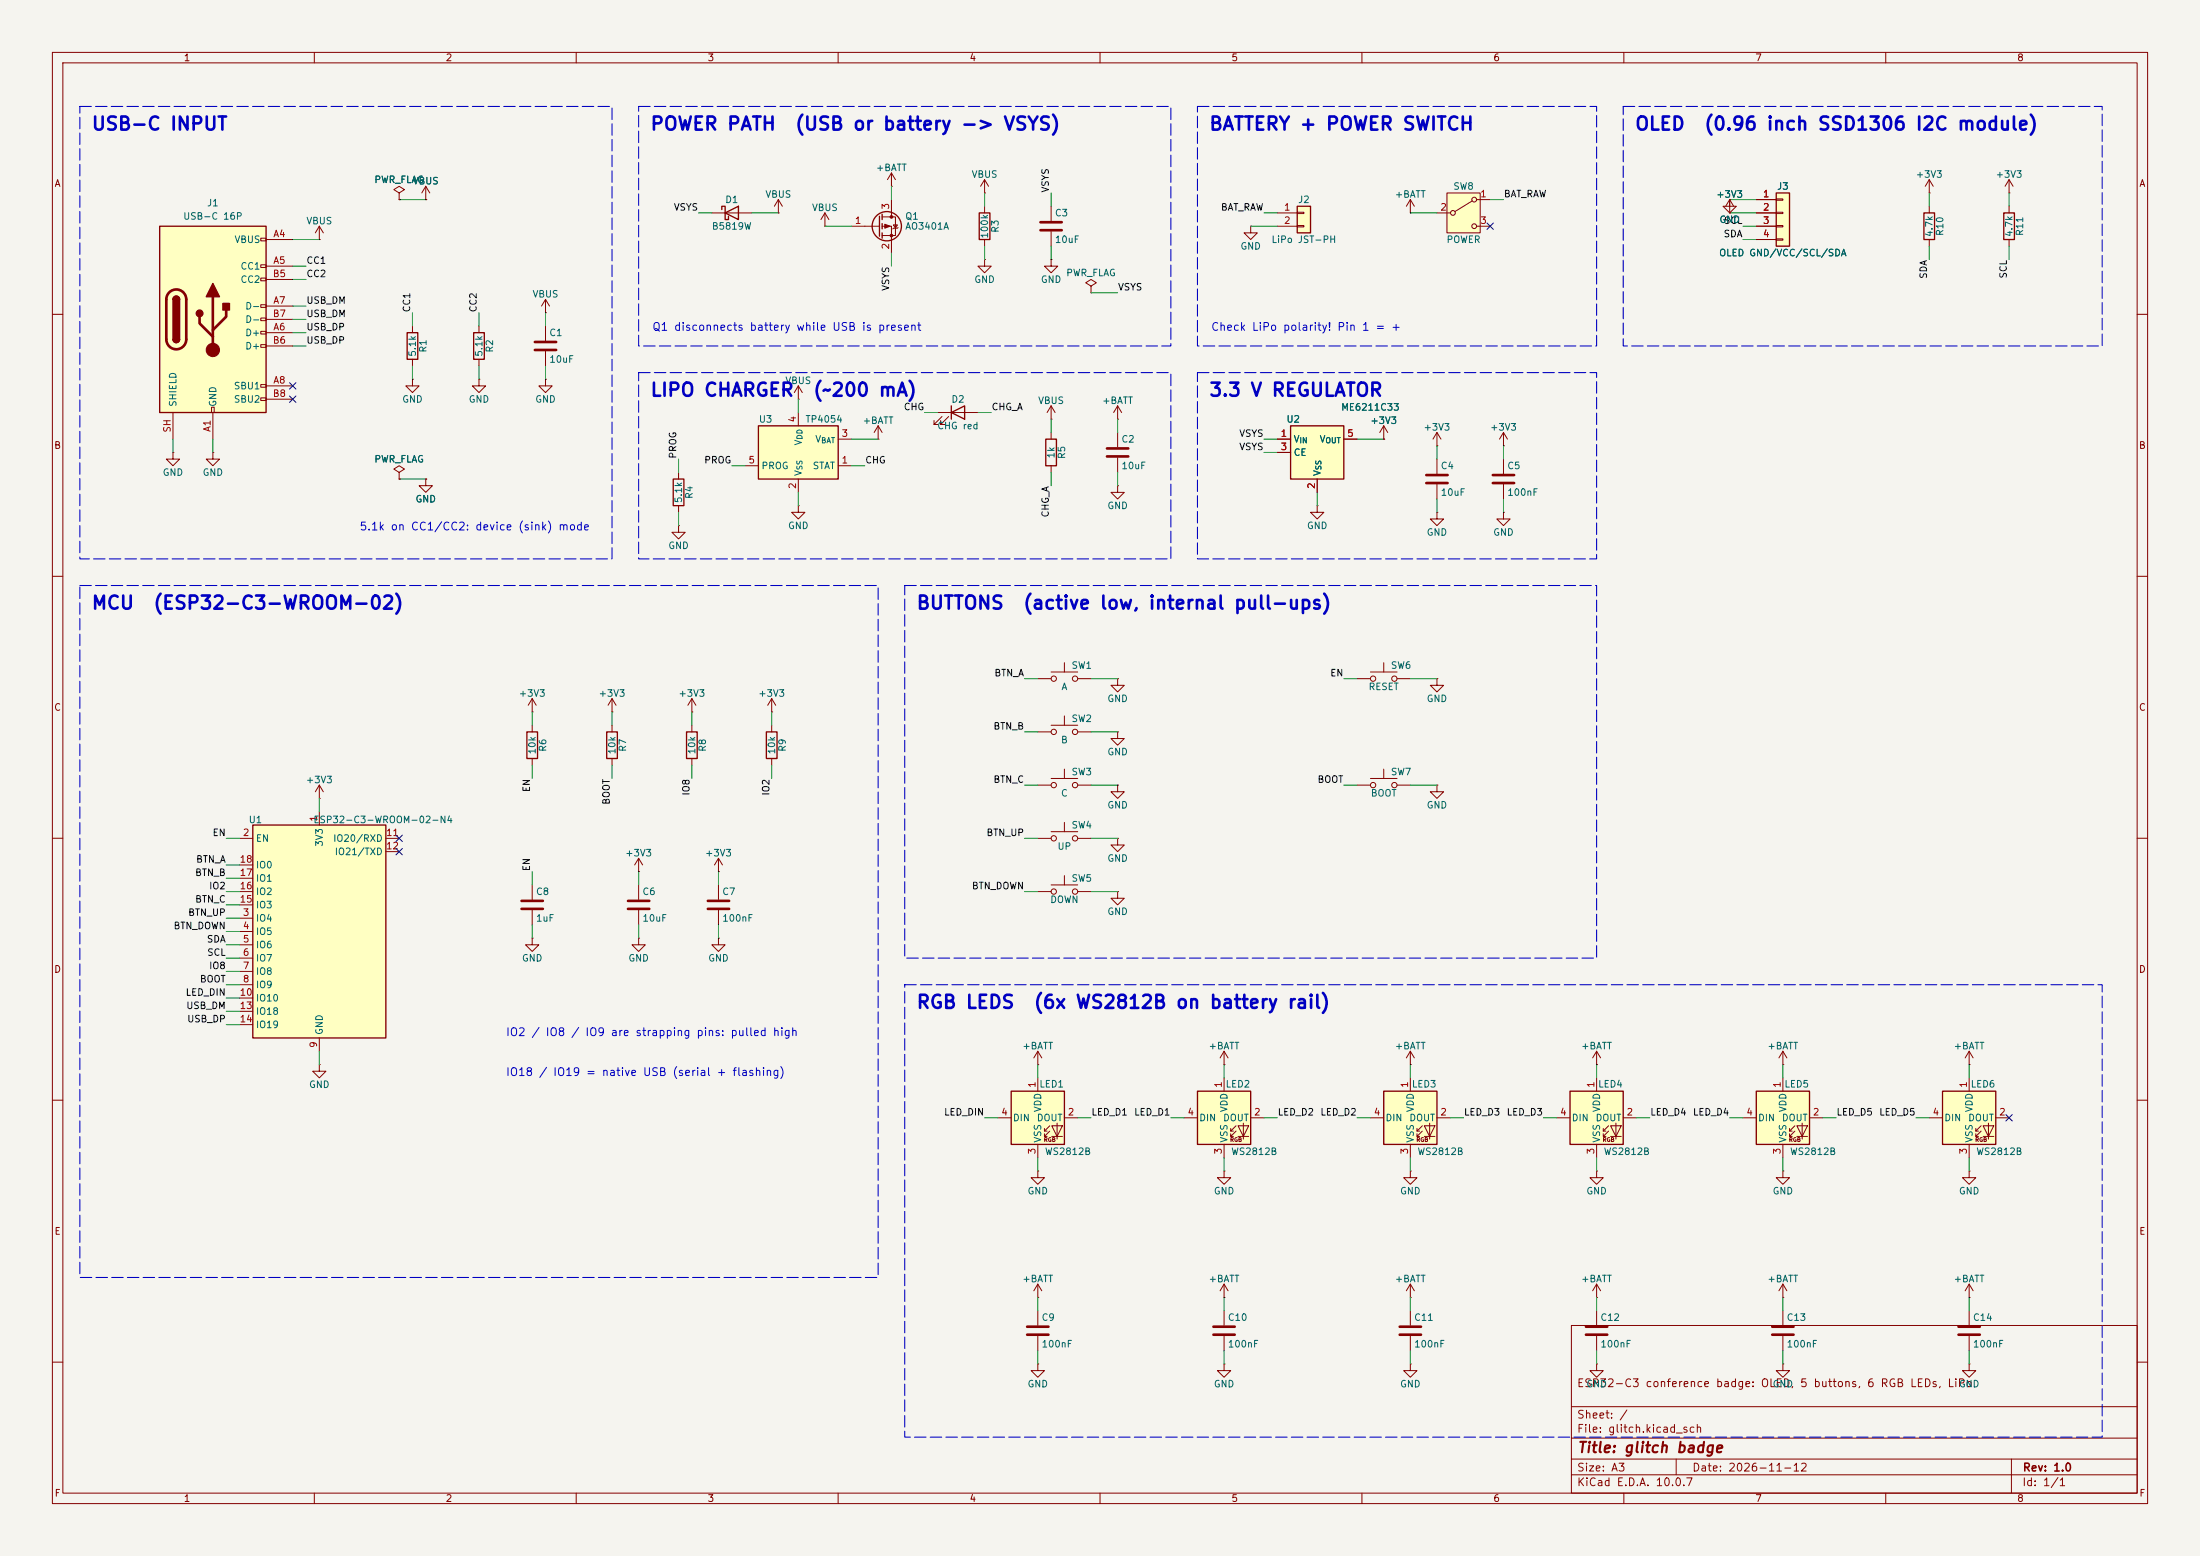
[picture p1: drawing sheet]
<svg xmlns="http://www.w3.org/2000/svg" width="420mm" height="297mm" viewBox="0 0 420 297" stroke-linecap="round" stroke-linejoin="round" font-family="sans-serif">
<path d="M0 0h420v297h-420z" fill="#f5f4ef" stroke="#f5f4ef" stroke-width=".19"/>
<g fill="none" stroke="#840000" stroke-width=".19">
<path d="M10 10h400v277h-400zM12 12h396v273h-396zM60 10v2M110 10v2M160 10v2M210 10v2M260 10v2M310 10v2M360 10v2M148.6 38.1l-.8 1.3M148.6 38.1l.8 1.3M148.6 38.1v2.5"/>
<path d="M170.2 35.6h.1M170.2 33v2.6M170.2 38.1v3.3M170.2 33l-.8 1.3M170.2 33l.7 1.3M188 36.8h.1M188 34.3l-.8 1.3M188 34.3l.7 1.3M188 34.3v2.5M135.9 40.6h7.6M148.6 40.6h.1M162.6 43.2h5.3"/>
<path d="M168.4 41.4h2.5v3.6h-2.5M168.4 43.2h1.8v5.1M170.6 42.9h.7l-.4 .7zM171.4 43.4l-1 .3M188 49.5v1.3h1.2l-1.2 1.3-1.3-1.3h1.3M188 49.5h.1M200.7 49.5v1.3h1.2l-1.2 1.3-1.3-1.3h1.3M200.7 49.5h.1M208.3 54.6l1-.6-1-.7-1 .7 1 .6v1.3M208.3 55.9h.1M10 60h2M213.4 77.5l-.8 1.2"/>
<path d="M213.4 77.5l.7 1.2M213.4 77.5v2.5M408 60h2M213.4 92.7v1.3h1.2l-1.2 1.3-1.3-1.3h1.3M213.4 92.7h.1M213.4 80h.1M213.4 82.6v2.7M213.4 87.4v2.8M10 110h2M408 110h2M10 160h2M408 160h2"/>
<path d="M10 210h2M269.2 203.2h.1M269.2 200.7l-.7 1.2M269.2 200.7l.8 1.2M269.2 200.7v2.5M408 210h2M300 253h108v32h-108zM10 260h2M300 278.5h108M300 274.5h108M300 268.5h108M320 278.5v3"/>
<path d="M384 278.5v6.5M408 260h2M60 285v2M110 285v2M160 285v2M210 285v2M260 285v2M300 281.5h108M310 285v2M360 285v2"/>
</g>
<path d="M211.3 85.6h4.1M211.3 87.1h4.1" fill="none" stroke="#840000" stroke-width=".51"/>
<g fill="none" stroke="#840000" stroke-width=".25">
<path d="M137.8 40v-.6h.6v2.5h.7v-.6M138.4 40.6l2.6-1.2v2.5zM167.9 41.3v3.8M168.4 40.9v1M168.4 42.7v1M168.4 44.5v1"/>
<circle cx="169.3" cy="43.2" r="2.79"/>
</g>
<g fill="#840000" stroke="#840000" stroke-width=".19">
<path d="M168.9 42.8l1 .4-1 .4z"/>
<circle cx="170.2" cy="41.4" r=".25"/>
<circle cx="170.2" cy="45" r=".25"/>
</g>
<path d="M264.2 208.3h10.1v10.1h-10.1z" fill="#ffffc2"/>
<g fill="none" stroke="#840000" stroke-width=".19">
<path d="M188 39.4v1.2M200.7 39.4v2.8M188 45.7v1.3M200.7 44.2v2.8M200.7 77.5v2.5M200.7 77.5l-.8 1.2M200.7 77.5l.7 1.2M152.4 96.5v1.3h1.3l-1.3 1.3-1.3-1.3h1.3M152.4 96.5h.1M200.7 80h.1M200.7 82.6v1.2M200.7 88.9v1.3"/>
<path d="M129.5 100.3v1.3h1.3l-1.3 1.3-1.2-1.3h1.2M129.5 100.3h.1M198.1 203.2h.1M198.1 200.7l-.7 1.2M198.1 200.7l.8 1.2M198.1 200.7v2.5M261.6 213.4h2.6M269.2 205.7v2.6M269.2 218.4v2.6M270.5 215.9h.5M270.5 216.9h.5M271.5 214.9l-1 1v-.5"/>
<path d="M271.5 215.9l-1 1v-.5M271.9 214.9h2l-1 2zM271.9 216.9h2M272.9 214.4v3M274.3 213.4h2.6M198.1 223.5v1.3h1.3l-1.3 1.3-1.3-1.3h1.3M198.1 223.5h.1"/>
</g>
<path d="M186.9 40.6h2.1v5.1h-2.1zM199.6 83.8h2.1v5.1h-2.1zM264.2 208.3h10.1v10.1h-10.1z" fill="none" stroke="#840000" stroke-width=".25"/>
<path d="M198.6 42.4h4.1M198.6 43.9h4.1" fill="none" stroke="#840000" stroke-width=".51"/>
<path d="M193 208.3h10.2v10.1h-10.2z" fill="#ffffc2"/>
<g fill="none" stroke="#840000" stroke-width=".19">
<path d="M200.7 158.8h5M203.2 157v1.8M198.1 160h2.6M205.7 160h2.6M213.4 170.2v1.3h1.2l-1.2 1.2-1.3-1.2h1.3M213.4 170.2h.1M190.5 213.4h2.5M198.1 205.7v2.6M198.1 218.4v2.6M199.4 215.9h.5M199.4 216.9h.5M200.4 214.9l-1 1v-.5"/>
<path d="M200.4 215.9l-1 1v-.5M200.8 214.9h2l-1 2zM200.8 216.9h2M201.8 214.4v3M203.2 213.4h2.5M233.7 250.2v2.8M233.7 255v2.8M375.9 247.6h.1M375.9 245.1l-.7 1.3M375.9 245.1l.8 1.3M375.9 245.1v2.5M233.7 260.3v1.3h1.2l-1.2 1.3-1.3-1.3h1.3"/>
<path d="M233.7 260.3h.1"/>
<circle cx="201.2" cy="160" r=".51"/>
<circle cx="205.2" cy="160" r=".51"/>
</g>
<path d="M193 208.3h10.2v10.1h-10.2z" fill="none" stroke="#840000" stroke-width=".25"/>
<path d="M231.6 253.2h4.1M231.6 254.8h4.1" fill="none" stroke="#840000" stroke-width=".51"/>
<path d="M228.6 208.3h10.2v10.1h-10.2z" fill="#ffffc2"/>
<g fill="none" stroke="#840000" stroke-width=".19">
<path d="M81.3 38.1h.1M81.3 35.6l-.8 1.2M81.3 35.6l.7 1.2M81.3 35.6v2.5M78.7 62.2v1.3M78.7 68.6v1.3M33 86.4v1.2h1.3l-1.3 1.3-1.3-1.3h1.3M33 86.4h.1M76.2 90.2l1-.7-1-.6-1 .6 1 .7v1.2M76.2 91.4h.1M101.6 135.9h.1M101.6 133.4l-.8 1.2"/>
<path d="M101.6 133.4l.8 1.2M101.6 133.4v2.5M116.8 135.9h.1M116.8 133.4l-.7 1.2M116.8 133.4l.8 1.2M116.8 133.4v2.5M132.1 135.9h.1M132.1 133.4l-.8 1.2M132.1 133.4l.7 1.2M132.1 133.4v2.5M147.3 135.9h.1M147.3 133.4l-.7 1.2"/>
<path d="M147.3 133.4l.8 1.2M147.3 133.4v2.5M147.3 138.4v1.3M147.3 144.8v1.3M213.4 160v1.3h1.2l-1.2 1.3-1.3-1.3h1.3M213.4 160h.1M226.1 213.4h2.5M233.7 205.7v2.6M233.7 218.4v2.6M234.9 215.9h.6M234.9 216.9h.6M236 214.9l-1.1 1v-.5"/>
<path d="M236 215.9l-1.1 1v-.5M236.3 214.9h2.1l-1 2zM236.3 216.9h2.1M237.4 214.4v3M238.8 213.4h2.5M304.8 203.2h.1M304.8 200.7v2.5M304.8 200.7l-.8 1.2M304.8 200.7l.8 1.2M340.4 203.2h.1M340.4 200.7l-.8 1.2M340.4 200.7l.7 1.2"/>
<path d="M340.4 200.7v2.5M375.9 203.2h.1M375.9 200.7l-.7 1.2M375.9 200.7l.8 1.2M375.9 200.7v2.5M233.7 223.5v1.3h1.2l-1.2 1.3-1.3-1.3h1.3M233.7 223.5h.1M269.2 223.5v1.3h1.3l-1.3 1.3-1.2-1.3h1.2M269.2 223.5h.1M304.8 223.5v1.3h1.3l-1.3 1.3-1.3-1.3h1.3M304.8 223.5h.1M340.4 223.5v1.3h1.2l-1.2 1.3-1.3-1.3h1.3"/>
<path d="M340.4 223.5h.1M375.9 223.5v1.3h1.3l-1.3 1.3-1.3-1.3h1.3M375.9 223.5h.1M233.7 247.6h.1M233.7 245.1v2.5M233.7 245.1l-.8 1.3M233.7 245.1l.7 1.3M269.2 247.6h.1M269.2 245.1v2.5M269.2 250.2v2.8M269.2 255v2.8M269.2 245.1l-.7 1.3"/>
<path d="M269.2 245.1l.8 1.3M304.8 247.6h.1M304.8 245.1l-.8 1.3M304.8 245.1l.8 1.3M304.8 245.1v2.5M340.4 247.6h.1M340.4 245.1v2.5M340.4 250.2v2.8M340.4 255v2.8M340.4 245.1l-.8 1.3M340.4 245.1l.7 1.3M375.9 250.2v2.8"/>
<path d="M375.9 255v2.8M269.2 260.3v1.3h1.3l-1.3 1.3-1.2-1.3h1.2M269.2 260.3h.1M304.8 260.3v1.3h1.3l-1.3 1.3-1.3-1.3h1.3M304.8 260.3h.1M340.4 260.3v1.3h1.2l-1.2 1.3-1.3-1.3h1.3M340.4 260.3h.1M375.9 260.3v1.3h1.3l-1.3 1.3-1.3-1.3h1.3M375.9 260.3h.1"/>
</g>
<path d="M77.7 63.5h2.1v5.1h-2.1zM146.3 139.7h2v5.1h-2zM228.6 208.3h10.2v10.1h-10.2z" fill="none" stroke="#840000" stroke-width=".25"/>
<path d="M267.2 253.2h4.1M267.2 254.8h4.1M338.3 253.2h4.1M338.3 254.8h4.1M373.9 253.2h4.1M373.9 254.8h4.1" fill="none" stroke="#840000" stroke-width=".51"/>
<path d="M30.5 43.2h20.3v35.5h-20.3z" fill="#ffffc2"/>
<g fill="none" stroke="#840000" stroke-width=".19">
<path d="M76.2 36.8l1-.6-1-.6-1 .6 1 .6v1.3M76.2 38.1h.1M49.8 45.5h1v.5h-1zM49.8 50.5h1v.6h-1zM49.8 53.1h1v.5h-1zM49.8 58.2h1v.5h-1zM50.8 45.7h5.1M50.8 50.8h5.1M50.8 58.4h5.1M50.8 53.3h5.1M61 45.7h.1M61 43.2l-.8 1.3"/>
<path d="M61 43.2l.7 1.3M61 43.2v2.5M104.1 59.7h.1M104.1 57.2v2.5M104.1 57.2l-.7 1.2M104.1 57.2l.8 1.2M157.5 43.2h.1M157.5 40.6l-.8 1.3M157.5 40.6l.7 1.3M157.5 40.6v2.6M33 78.7v5.1M40.4 77.7h.5v1h-.5z"/>
<path d="M40.6 78.7v5.1M49.8 60.7h1v.5h-1zM49.8 63.2h1v.6h-1zM49.8 65.8h1v.5h-1zM49.8 73.4h1v.5h-1zM49.8 75.9h1v.6h-1zM50.8 63.5h5.1M50.8 73.7h5.1M50.8 66h5.1M50.8 61h5.1M50.8 76.2h5.1M78.7 72.4v1.3h1.3l-1.3 1.2-1.2-1.2h1.2"/>
<path d="M78.7 72.4h.1M91.4 72.4v1.3h1.3l-1.3 1.2-1.2-1.2h1.2M91.4 72.4h.1M91.4 62.2v1.3M91.4 68.6v1.3M104.1 72.4v1.3h1.3l-1.3 1.2-1.2-1.2h1.2M104.1 72.4h.1M104.1 62.2v2.8M104.1 67.1v2.8M152.4 76.2h.1M152.4 73.7l-.8 1.2M152.4 73.7l.8 1.2"/>
<path d="M152.4 73.7v2.5M81.3 91.4v1.3h1.2l-1.2 1.3-1.3-1.3h1.3M81.3 91.4h.1M129.5 90.2v1.2M129.5 96.5v1.3M167.6 83.8h.1M167.6 81.3l-.7 1.3M167.6 81.3l.8 1.3M167.6 81.3v2.5M101.6 138.4v1.3M116.8 138.4v1.3M132.1 138.4v1.3"/>
<path d="M198.1 129.5h2.6M198.1 139.7h2.6M200.7 128.3h5M200.7 138.4h5M203.2 126.5v1.8M203.2 136.7v1.7M205.7 129.5h2.6M205.7 139.7h2.6M213.4 129.5v1.3h1.2l-1.2 1.3-1.3-1.3h1.3M213.4 129.5h.1M213.4 139.7v1.3h1.2l-1.2 1.2-1.3-1.2h1.3M213.4 139.7h.1"/>
<path d="M101.6 144.8v1.3M116.8 144.8v1.3M132.1 144.8v1.3M198.1 149.9h2.6M200.7 148.6h5M203.2 146.8v1.8M205.7 149.9h2.6M213.4 149.9v1.2h1.2l-1.2 1.3-1.3-1.3h1.3M213.4 149.9h.1M101.6 168.9v2.8M101.6 173.7v2.8M137.2 168.9v2.8"/>
<path d="M137.2 173.7v2.8M198.1 170.2h2.6M200.7 168.9h5M203.2 167.1v1.8M205.7 170.2h2.6"/>
<circle cx="201.2" cy="129.5" r=".51"/>
<circle cx="201.2" cy="139.7" r=".51"/>
<circle cx="205.2" cy="129.5" r=".51"/>
<circle cx="205.2" cy="139.7" r=".51"/>
<circle cx="201.2" cy="149.9" r=".51"/>
<circle cx="205.2" cy="149.9" r=".51"/>
<circle cx="201.2" cy="170.2" r=".51"/>
<circle cx="205.2" cy="170.2" r=".51"/>
</g>
<path d="M30.5 43.2h20.3v35.5h-20.3zM33 57.2a.64 .64 0 0 1 .7-.7 .64 .64 0 0 1 .6 .7M33 64.8a.64 .64 0 0 0 .7 .6 .64 .64 0 0 0 .6-.6M90.4 63.5h2.1v5.1h-2.1zM128.5 91.4h2.1v5.1h-2.1zM100.6 139.7h2v5.1h-2zM115.8 139.7h2.1v5.1h-2.1zM131.1 139.7h2v5.1h-2z" fill="none" stroke="#840000" stroke-width=".25"/>
<path d="M32.3 55.8a1.9 1.9 0 0 1 2.1-.4 1.9 1.9 0 0 1 1.2 1.8v7.6a1.91 1.91 0 0 1-1.9 1.9 1.91 1.91 0 0 1-2-1.9l.1-7.8 .1-.6zM40.6 56.6v10.2M43.2 59.2v1.3l-2.6 2.5M38.1 60.5v1.2l2.5 2.6M102.1 65.3h4.1M102.1 66.8h4.1M99.6 172h4M99.6 173.5h4M135.1 172h4.1M135.1 173.5h4.1" fill="none" stroke="#840000" stroke-width=".51"/>
<g fill="#840000" stroke="#840000" stroke-width=".25">
<path d="M33 57.2h1.3v7.6h-1.3z"/>
<path d="M33.2 56.7a.64 .64 0 0 1 .7-.1 .64 .64 0 0 1 .4 .6h-1.3z"/>
<path d="M33 64.8h1.3a.64 .64 0 0 1-.6 .6 .64 .64 0 0 1-.7-.6z"/>
<path d="M40.6 54.1l1.3 2.5h-2.5z"/>
<path d="M42.5 57.9h1.3v1.3h-1.3z"/>
<circle cx="38.1" cy="59.8" r=".63"/>
</g>
<circle cx="40.6" cy="66.8" r="1.27" fill="#840000" stroke="#840000" stroke-width=".19"/>
<path d="M144.8 81.3h15.2v10.1h-15.2z" fill="#ffffc2"/>
<path d="M181.6 78.7l2.5-1.2v2.5zM181.6 77.5v2.5M144.8 81.3h15.2v10.1h-15.2z" fill="none" stroke="#840000" stroke-width=".25"/>
<g fill="none" stroke="#840000" stroke-width=".19">
<path d="M152.4 78.7v2.6M179.1 78.7h7.6M179.8 79.5l-1.5 1.5h.8h-.8v-.7M181.1 79.5l-1.5 1.5h.7h-.7v-.7M40.6 86.4v1.2h1.3l-1.3 1.3-1.2-1.3h1.2M40.6 86.4h.1M142.2 88.9h2.6M152.4 91.4v2.6M160 88.9h2.6M160 83.8h2.6M101.6 179.1v1.2h1.3l-1.3 1.3-1.3-1.3h1.3M101.6 179.1h.1"/>
<path d="M121.9 166.4h.1M121.9 179.1v1.2h1.3l-1.3 1.3-1.3-1.3h1.3M121.9 179.1h.1M121.9 163.8l-.7 1.3M121.9 163.8l.8 1.3M121.9 163.8v2.6M121.9 168.9v2.8M121.9 173.7v2.8M137.2 166.4h.1M137.2 179.1v1.2h1.2l-1.2 1.3-1.3-1.3h1.3M137.2 179.1h.1M137.2 163.8l-.8 1.3"/>
<path d="M137.2 163.8l.7 1.3M137.2 163.8v2.6M61 203.2v1.3h1.2l-1.2 1.2-1.3-1.2h1.3M61 203.2h.1"/>
</g>
<path d="M119.9 172h4.1M119.9 173.5h4.1" fill="none" stroke="#840000" stroke-width=".51"/>
<path d="M48.3 157.5h25.4v40.6h-25.4z" fill="#ffffc2"/>
<path d="M48.3 157.5h25.4v40.6h-25.4z" fill="none" stroke="#840000" stroke-width=".25"/>
<g fill="none" stroke="#840000" stroke-width=".19">
<path d="M251.5 96.5v1.3h1.2l-1.2 1.3-1.3-1.3h1.3M251.5 96.5h.1M264.2 83.8h.1M264.2 81.3v2.5M264.2 81.3l-.8 1.3M264.2 81.3l.7 1.3M274.3 87.6v2.8M274.3 92.5v2.8M259.1 129.5h2.5M261.6 128.3h5.1M264.2 126.5v1.8M266.7 129.5h2.5"/>
<path d="M274.3 129.5v1.3h1.3l-1.3 1.3-1.3-1.3h1.3M274.3 129.5h.1M61 152.4h.1M61 149.9v2.5M61 154.9v2.6M61 149.9l-.8 1.2M61 149.9l.7 1.2M259.1 149.9h2.5M261.6 148.6h5.1M264.2 146.8v1.8M266.7 149.9h2.5M274.3 149.9v1.2h1.3l-1.3 1.3-1.3-1.3h1.3"/>
<path d="M274.3 149.9h.1M45.7 160h2.6M45.7 175.3h2.6M45.7 177.8h2.6M45.7 172.7h2.6M45.7 170.2h2.6M45.7 167.6h2.6M45.7 165.1h2.6M73.7 160h2.5M73.7 162.6h2.5M45.7 180.3h2.6M45.7 182.9h2.6"/>
<path d="M45.7 185.4h2.6M45.7 188h2.6M45.7 190.5h2.6M45.7 193h2.6M45.7 195.6h2.6M61 198.1v2.6M233.7 203.2h.1M233.7 200.7l-.8 1.2M233.7 200.7l.7 1.2M233.7 200.7v2.5"/>
<circle cx="262.1" cy="129.5" r=".51"/>
<circle cx="266.2" cy="129.5" r=".51"/>
<circle cx="262.1" cy="149.9" r=".51"/>
<circle cx="266.2" cy="149.9" r=".51"/>
</g>
<path d="M272.3 90.7h4.1M272.3 92.2h4.1" fill="none" stroke="#840000" stroke-width=".51"/>
<path d="M246.4 81.3h10.1v10.1h-10.1z" fill="#ffffc2"/>
<path d="M246.4 81.3h10.1v10.1h-10.1z" fill="none" stroke="#840000" stroke-width=".25"/>
<path d="M238.8 43.2v1.3h1.2l-1.2 1.2-1.3-1.2h1.3M238.8 43.2h.1M243.8 83.8h2.6M243.8 86.4h2.6M251.5 91.4v2.6M256.5 83.8h2.6" fill="none" stroke="#840000" stroke-width=".19"/>
<path d="M247.6 39.4h2.6v5.1h-2.6z" fill="#ffffc2"/>
<path d="M247.6 39.4h2.6v5.1h-2.6zM367.3 40.6h2v5.1h-2zM382.5 40.6h2.1v5.1h-2.1z" fill="none" stroke="#840000" stroke-width=".25"/>
<g fill="none" stroke="#840000" stroke-width=".19">
<path d="M269.2 38.1l-.7 1.3M269.2 38.1l.8 1.3M269.2 38.1v2.5M368.3 36.8h.1M368.3 34.3v2.5M368.3 39.4v1.2M368.3 34.3l-.8 1.3M368.3 34.3l.8 1.3M383.5 36.8h.1M383.5 34.3l-.7 1.3M383.5 34.3l.8 1.3M383.5 34.3v2.5"/>
<path d="M383.5 39.4v1.2M243.8 40.6h3.8M243.8 43.2h3.8M247.6 40.5h1.3v.3h-1.3zM247.6 43.1h1.3v.2h-1.3zM269.2 40.6h.1M368.3 45.7v1.3M383.5 45.7v1.3M274.3 97.8v1.3h1.3l-1.3 1.2-1.3-1.2h1.3M274.3 97.8h.1M274.3 85.1h.1M274.3 82.6l-.7 1.2"/>
<path d="M274.3 82.6l.8 1.2M274.3 82.6v2.5M304.8 250.2v2.8M304.8 255v2.8"/>
</g>
<path d="M302.8 253.2h4M302.8 254.8h4" fill="none" stroke="#840000" stroke-width=".51"/>
<path d="M339.1 36.8h2.5v10.2h-2.5z" fill="#ffffc2"/>
<path d="M339.1 36.8h2.5v10.2h-2.5z" fill="none" stroke="#840000" stroke-width=".25"/>
<g fill="none" stroke="#840000" stroke-width=".19">
<path d="M330.2 38.1v1.3h1.3l-1.3 1.2-1.3-1.2h1.3M330.2 38.1h.1M330.2 38.1l-.8 1.3M330.2 38.1l.8 1.3M330.2 38.1v2.5M335.3 38.1h3.8M339.1 38h1.3v.2h-1.3zM330.2 40.6h.1M335.3 40.6h3.8M335.3 43.2h3.8M335.3 45.7h3.8M339.1 40.5h1.3v.3h-1.3z"/>
<path d="M339.1 43.1h1.3v.2h-1.3zM339.1 45.6h1.3v.2h-1.3z"/>
</g>
<path d="M276.2 36.8h6.4v7.7h-6.4z" fill="#ffffc2"/>
<g fill="none" stroke="#840000" stroke-width=".19">
<path d="M276.2 36.8h6.4v7.7h-6.4zM281.1 38.4l-3.4 2M281.9 38.1h2.6M274.3 40.6h2.6M281.9 43.2h2.6M287 85.1h.1M287 97.8v1.3h1.3l-1.3 1.2-1.3-1.2h1.3M287 97.8h.1M287 82.6l-.7 1.2M287 82.6l.8 1.2M287 82.6v2.5M287 87.6v2.8"/>
<path d="M287 92.5v2.8M198.1 260.3v1.3h1.3l-1.3 1.3-1.3-1.3h1.3M198.1 260.3h.1"/>
<circle cx="281.4" cy="38.1" r=".46"/>
<circle cx="277.4" cy="40.6" r=".46"/>
<circle cx="281.4" cy="43.2" r=".46"/>
</g>
<path d="M285 90.7h4.1M285 92.2h4.1" fill="none" stroke="#840000" stroke-width=".51"/>
<path d="M335.3 208.3h10.1v10.1h-10.1z" fill="#ffffc2"/>
<g fill="none" stroke="#840000" stroke-width=".19">
<path d="M332.7 213.4h2.6M340.4 205.7v2.6M340.4 218.4v2.6M341.6 215.9h.5M341.6 216.9h.5M342.6 214.9l-1 1v-.5M342.6 215.9l-1 1v-.5M343 214.9h2.1l-1.1 2zM343 216.9h2.1M344 214.4v3M345.4 213.4h2.6M198.1 250.2v2.8"/>
<path d="M198.1 255v2.8"/>
</g>
<path d="M335.3 208.3h10.1v10.1h-10.1z" fill="none" stroke="#840000" stroke-width=".25"/>
<path d="M196.1 253.2h4.1M196.1 254.8h4.1" fill="none" stroke="#840000" stroke-width=".51"/>
<path d="M370.8 208.3h10.2v10.1h-10.2z" fill="#ffffc2"/>
<g fill="none" stroke="#840000" stroke-width=".19">
<path d="M368.3 213.4h2.5M375.9 205.7v2.6M375.9 218.4v2.6M377.2 215.9h.5M377.2 216.9h.5M378.2 214.9l-1 1v-.5M378.2 215.9l-1 1v-.5M378.6 214.9h2l-1 2zM378.6 216.9h2M379.6 214.4v3M381 213.4h2.5M198.1 247.6h.1"/>
<path d="M198.1 245.1l-.7 1.3M198.1 245.1l.8 1.3M198.1 245.1v2.5"/>
</g>
<path d="M370.8 208.3h10.2v10.1h-10.2z" fill="none" stroke="#840000" stroke-width=".25"/>
<path d="M299.7 208.3h10.2v10.1h-10.2z" fill="#ffffc2"/>
<g fill="none" stroke="#840000" stroke-width=".19">
<path d="M76.2 38.1h.1M81.3 38.1h.1M330.2 38.1h.1M335.3 38.1h3.8M330.2 40.6h.1M335.3 40.6h3.8M335.3 43.2h3.8M335.3 45.7h3.8M76.2 91.4h.1M81.3 91.4h.1M243.8 83.8h2.6M243.8 86.4h2.6"/>
<path d="M251.5 91.4v2.6M256.5 83.8h2.6M264.2 83.8h.1M297.2 213.4h2.5M304.8 205.7v2.6M304.8 218.4v2.6M306.1 215.9h.5M306.1 216.9h.5M307.1 214.9l-1 1v-.5M307.1 215.9l-1 1v-.5M307.5 214.9h2l-1 2zM307.5 216.9h2"/>
<path d="M308.5 214.4v3M309.9 213.4h2.5"/>
</g>
<path d="M299.7 208.3h10.2v10.1h-10.2z" fill="none" stroke="#840000" stroke-width=".25"/>
<g fill="none" stroke="#009600" stroke-width=".19">
<path d="M76.2 38.1h5.1M170.2 35.6v2.5M188 36.8v2.6M200.7 36.8v2.6M284.5 38.1h2.5M330.2 38.1h5.1M368.3 36.8v2.6M383.5 36.8v2.6M55.9 53.3h2.5M55.9 58.4h2.5M55.9 45.7h5.1M55.9 50.8h2.5"/>
<path d="M78.7 59.7v2.5M91.4 59.7v2.5M104.1 59.7v2.5M133.3 40.6h2.6M143.5 40.6h5.1M157.5 43.2h5.1M170.2 48.3v2.5M188 47v2.5M200.7 47v2.5M208.3 55.9h5.1M238.8 43.2h5M241.3 40.6h2.5"/>
<path d="M269.2 40.6h5.1M330.2 40.6h5.1M332.7 45.7h2.6M332.7 43.2h2.6M368.3 47v2.5M383.5 47v2.5M55.9 61h2.5M55.9 63.5h2.5M55.9 66h2.5M78.7 69.9v2.5M91.4 69.9v2.5M104.1 69.9v2.5"/>
<path d="M152.4 76.2v2.5M176.5 78.7h2.6M186.7 78.7h2.5M33 83.8v2.6M40.6 83.8v2.6M76.2 91.4h5.1M129.5 87.6v2.6M129.5 97.8v2.5M139.7 88.9h2.5M152.4 94v2.5M162.6 83.8h5M162.6 88.9h2.5"/>
<path d="M200.7 80v2.6M200.7 90.2v2.5M213.4 80v2.6M213.4 90.2v2.5M241.3 86.4h2.5M241.3 83.8h2.5M251.5 94v2.5M259.1 83.8h5.1M274.3 85.1v2.5M274.3 95.3v2.5M287 85.1v2.5M287 95.3v2.5"/>
<path d="M101.6 135.9v2.5M116.8 135.9v2.5M132.1 135.9v2.5M147.3 135.9v2.5M195.6 129.5h2.5M195.6 139.7h2.5M208.3 129.5h5.1M208.3 139.7h5.1M256.5 129.5h2.6M269.2 129.5h5.1M61 152.4v2.5M101.6 146.1v2.5"/>
<path d="M116.8 146.1v2.5M132.1 146.1v2.5M147.3 146.1v2.5M195.6 149.9h2.5M208.3 149.9h5.1M256.5 149.9h2.6M269.2 149.9h5.1M43.2 175.3h2.5M43.2 165.1h2.5M43.2 170.2h2.5M43.2 160h2.5M43.2 167.6h2.5"/>
<path d="M43.2 172.7h2.5M43.2 177.8h2.5M101.6 166.4v2.5M101.6 176.5v2.6M121.9 166.4v2.5M121.9 176.5v2.6M137.2 166.4v2.5M137.2 176.5v2.6M195.6 170.2h2.5M195.6 160h2.5M208.3 170.2h5.1M208.3 160h5.1"/>
<path d="M43.2 195.6h2.5M43.2 190.5h2.5M43.2 193h2.5M43.2 182.9h2.5M43.2 185.4h2.5M43.2 180.3h2.5M43.2 188h2.5M61 200.7v2.5M188 213.4h2.5M198.1 203.2v2.5M205.7 213.4h2.6M223.5 213.4h2.6"/>
<path d="M233.7 203.2v2.5M241.3 213.4h2.5M259.1 213.4h2.5M269.2 203.2v2.5M276.9 213.4h2.5M294.6 213.4h2.6M304.8 203.2v2.5M312.4 213.4h2.6M330.2 213.4h2.5M340.4 203.2v2.5M348 213.4h2.5M365.8 213.4h2.5"/>
<path d="M375.9 203.2v2.5M198.1 221v2.5M233.7 221v2.5M269.2 221v2.5M304.8 221v2.5M340.4 221v2.5M375.9 221v2.5M198.1 247.6v2.6M198.1 257.8v2.5M233.7 247.6v2.6M233.7 257.8v2.5M269.2 247.6v2.6"/>
<path d="M269.2 257.8v2.5M304.8 247.6v2.6M304.8 257.8v2.5M340.4 247.6v2.6M340.4 257.8v2.5M375.9 247.6v2.6M375.9 257.8v2.5"/>
</g>
<path d="M283.9 42.6l1.2 1.2M285.1 42.6l-1.2 1.2M55.3 73.1l1.2 1.2M55.3 75.6l1.2 1.2M56.5 73.1l-1.2 1.2M56.5 75.6l-1.2 1.2M75.6 159.4l1.2 1.2M76.8 159.4l-1.2 1.2M75.6 162l1.2 1.2M76.8 162l-1.2 1.2M382.9 212.8l1.2 1.2M384.1 212.8l-1.2 1.2" fill="none" stroke="#000084" stroke-width=".19"/>
<path d="M15.2 20.3h101.6v86.4h-101.6zM121.9 20.3h101.6v45.7h-101.6zM228.6 20.3h76.2v45.7h-76.2zM309.9 20.3h91.4v45.7h-91.4zM121.9 71.1h101.6v35.6h-101.6zM228.6 71.1h76.2v35.6h-76.2zM15.2 111.8h152.4v132h-152.4zM172.7 111.8h132.1v71.1h-132.1zM172.7 188h228.6v86.3h-228.6z" fill="none" stroke="#0000c2" stroke-width=".2" stroke-dasharray="2.2 .8"/>
<g font-size="2.5" fill="#0000c2">
<text x="17.3" y="25.5">USB-C INPUT</text>
<text x="124" y="25.5">POWER PATH</text>
<text x="151.6" y="25.5">(USB or battery -&gt; VSYS)</text>
<text x="230.7" y="25.5">BATTERY + POWER SWITCH</text>
<text x="312" y="25.5">OLED</text>
<text x="325.2" y="25.5">(0.96 inch SSD1306 I2C module)</text>
<text x="124" y="76.3">LIPO CHARGER</text>
<text x="155.1" y="76.3">(~200 mA)</text>
<text x="230.7" y="76.3">3.3 V REGULATOR</text>
<text x="17.3" y="116.9">MCU</text>
<text x="29.1" y="116.9">(ESP32-C3-WROOM-02)</text>
<text x="174.8" y="116.9">BUTTONS</text>
<text x="195.2" y="116.9">(active low, internal pull-ups)</text>
<text x="174.8" y="193.1">RGB LEDS</text>
<text x="197.2" y="193.1">(6x WS2812B on battery rail)</text>
</g>
<text font-size="2" fill="#840000" x="301" y="277.8">Title: glitch badge</text>
<g font-size="1.5" fill="#0000c2">
<text x="124.4" y="63.5">Q1 disconnects battery while USB is present</text>
<text x="231.1" y="63.5">Check LiPo polarity! Pin 1 = +</text>
<text x="68.5" y="101.6">5.1k on CC1/CC2: device (sink) mode</text>
<text x="96.5" y="198.1">IO2 / IO8 / IO9 are strapping pins: pulled high</text>
<text x="96.5" y="205.8">IO18 / IO19 = native USB (serial + flashing)</text>
</g>
<g font-size="1.5" fill="#840000">
<text x="300.9" y="265.1">ESP32-C3 conference badge: OLED, 5 buttons, 6 RGB LEDs, LiPo</text>
<text x="300.9" y="273.8">File: glitch.kicad_sch</text>
<text x="300.9" y="271.1">Sheet: /</text>
<text x="300.9" y="281.2">Size: A3</text>
<text x="322.9" y="281.2">Date: 2026-11-12</text>
<text x="386" y="281.2">Rev: 1.0</text>
<text x="300.9" y="284">KiCad E.D.A. 10.0.7</text>
<text x="385.9" y="284">Id: 1/1</text>
</g>
<g font-size="1.3" fill="#840000">
<text x="35" y="12">1</text>
<text x="85" y="12">2</text>
<text x="135" y="12">3</text>
<text x="185" y="12">4</text>
<text x="235" y="12">5</text>
<text x="285" y="12">6</text>
<text x="335" y="12">7</text>
<text x="385" y="12">8</text>
<text x="10.3" y="36">A</text>
<text x="408.3" y="36">A</text>
<text x="10.2" y="86">B</text>
<text x="408.2" y="86">B</text>
<text x="10.2" y="136">C</text>
<text x="408.2" y="136">C</text>
<text x="10.2" y="186">D</text>
<text x="408.2" y="186">D</text>
<text x="10.3" y="236">E</text>
<text x="408.3" y="236">E</text>
<text x="10.3" y="286">F</text>
<text x="35" y="287">1</text>
<text x="85" y="287">2</text>
<text x="135" y="287">3</text>
<text x="185" y="287">4</text>
<text x="235" y="287">5</text>
<text x="285" y="287">6</text>
<text x="335" y="287">7</text>
<text x="385" y="287">8</text>
<text x="408.3" y="286">F</text>
</g>
<g font-size="1.3" fill="#006464">
<text x="71.4" y="35.3">PWR_FLAG</text>
<text x="78.7" y="35.5">VBUS</text>
<text x="167.1" y="33">+BATT</text>
<text x="185.4" y="34.2">VBUS</text>
<text x="365.6" y="34.2">+3V3</text>
<text x="380.9" y="34.2">+3V3</text>
<text x="39.4" y="39.7">J1</text>
<text x="138.3" y="39.1">D1</text>
<text x="146" y="38">VBUS</text>
<text x="154.9" y="40.6">VBUS</text>
<text x="201.3" y="41.6">C3</text>
<text x="247.7" y="39.1">J2</text>
<text x="266.2" y="38">+BATT</text>
<text x="277.3" y="36.5">SW8</text>
<text x="327.5" y="38">+3V3</text>
<text x="339.1" y="36.5">J3</text>
<text x="34.9" y="42.2">USB-C 16P</text>
<text x="44.7" y="46.7">VBUS</text>
<text x="58.4" y="43.1">VBUS</text>
<text x="135.8" y="44.1">B5819W</text>
<text x="172.7" y="42.2">Q1</text>
<text x="172.7" y="44.1">AO3401A</text>
<text x="188.9" y="45.6" transform="rotate(-90 188.9 45.6)">100k</text>
<text x="191" y="44.5" transform="rotate(-90 191 44.5)">R3</text>
<text x="201.3" y="46.7">10uF</text>
<text x="236.7" y="48">GND</text>
<text x="242.6" y="46.7">LiPo JST-PH</text>
<text x="276" y="46.7">POWER</text>
<text x="328.1" y="42.9">GND</text>
<text x="369.3" y="45.3" transform="rotate(-90 369.3 45.3)">4.7k</text>
<text x="371.3" y="45.2" transform="rotate(-90 371.3 45.2)">R10</text>
<text x="384.5" y="45.3" transform="rotate(-90 384.5 45.3)">4.7k</text>
<text x="386.5" y="45.2" transform="rotate(-90 386.5 45.2)">R11</text>
<text x="45.8" y="51.8">CC1</text>
<text x="203.4" y="53">PWR_FLAG</text>
<text x="328.1" y="49.2">OLED GND/VCC/SCL/SDA</text>
<text x="45.8" y="54.3">CC2</text>
<text x="46.7" y="59.4">D-</text>
<text x="101.6" y="57.1">VBUS</text>
<text x="185.9" y="54.3">GND</text>
<text x="198.6" y="54.3">GND</text>
<text x="46.7" y="64.5">D+</text>
<text x="46.7" y="61.9">D-</text>
<text x="104.8" y="64.5">C1</text>
<text x="46.7" y="67">D+</text>
<text x="79.7" y="68.2" transform="rotate(-90 79.7 68.2)">5.1k</text>
<text x="81.7" y="67.4" transform="rotate(-90 81.7 67.4)">R1</text>
<text x="92.4" y="68.2" transform="rotate(-90 92.4 68.2)">5.1k</text>
<text x="94.4" y="67.4" transform="rotate(-90 94.4 67.4)">R2</text>
<text x="104.8" y="69.5">10uF</text>
<text x="34" y="77.8" transform="rotate(-90 34 77.8)">SHIELD</text>
<text x="41.6" y="77.8" transform="rotate(-90 41.6 77.8)">GND</text>
<text x="44.5" y="74.6">SBU1</text>
<text x="44.5" y="77.2">SBU2</text>
<text x="76.7" y="77.2">GND</text>
<text x="89.4" y="77.2">GND</text>
<text x="102.1" y="77.2">GND</text>
<text x="149.8" y="73.6">VBUS</text>
<text x="181.5" y="77.2">D2</text>
<text x="198.1" y="77.4">VBUS</text>
<text x="210.3" y="77.4">+BATT</text>
<text x="144.8" y="81">U3</text>
<text x="153.7" y="81">TP4054</text>
<text x="164.6" y="81.2">+BATT</text>
<text x="178.8" y="82.2">CHG red</text>
<text x="245.5" y="81">U2</text>
<text x="255.9" y="78.7">ME6211C33</text>
<text x="261.5" y="81.2">+3V3</text>
<text x="271.7" y="82.5">+3V3</text>
<text x="284.4" y="82.5">+3V3</text>
<text x="71.4" y="88.6">PWR_FLAG</text>
<text x="145.3" y="89.9">PROG</text>
<text x="153.4" y="85.1" transform="rotate(-90 153.4 85.1)">V</text>
<text x="155.1" y="89.9">STAT</text>
<text x="155.5" y="84.8">V</text>
<text x="201.6" y="87.6" transform="rotate(-90 201.6 87.6)">1k</text>
<text x="203.7" y="87.7" transform="rotate(-90 203.7 87.7)">R5</text>
<text x="214" y="84.8">C2</text>
<text x="214" y="89.9">10uF</text>
<text x="246.9" y="84.8">V</text>
<text x="246.9" y="87.3">CE</text>
<text x="251.8" y="84.8">V</text>
<text x="274.9" y="89.9">C4</text>
<text x="287.6" y="89.9">C5</text>
<text x="31" y="91.1">GND</text>
<text x="38.6" y="91.1">GND</text>
<text x="132.5" y="95.3" transform="rotate(-90 132.5 95.3)">R4</text>
<text x="153.4" y="91" transform="rotate(-90 153.4 91)">V</text>
<text x="252.4" y="91" transform="rotate(-90 252.4 91)">V</text>
<text x="274.9" y="94.9">10uF</text>
<text x="287.6" y="94.9">100nF</text>
<text x="79.2" y="96.2">GND</text>
<text x="130.5" y="96.1" transform="rotate(-90 130.5 96.1)">5.1k</text>
<text x="150.3" y="101.3">GND</text>
<text x="211.3" y="97.5">GND</text>
<text x="249.4" y="101.3">GND</text>
<text x="127.5" y="105.1">GND</text>
<text x="272.3" y="102.6">GND</text>
<text x="285" y="102.6">GND</text>
<text x="204.5" y="128">SW1</text>
<text x="265.4" y="128">SW6</text>
<text x="98.9" y="133.3">+3V3</text>
<text x="114.2" y="133.3">+3V3</text>
<text x="129.4" y="133.3">+3V3</text>
<text x="144.7" y="133.3">+3V3</text>
<text x="202.5" y="132">A</text>
<text x="211.3" y="134.3">GND</text>
<text x="261.2" y="132">RESET</text>
<text x="272.3" y="134.3">GND</text>
<text x="104.6" y="143.6" transform="rotate(-90 104.6 143.6)">R6</text>
<text x="119.8" y="143.6" transform="rotate(-90 119.8 143.6)">R7</text>
<text x="135.1" y="143.6" transform="rotate(-90 135.1 143.6)">R8</text>
<text x="150.3" y="143.6" transform="rotate(-90 150.3 143.6)">R9</text>
<text x="202.4" y="142.2">B</text>
<text x="204.5" y="138.1">SW2</text>
<text x="58.3" y="149.8">+3V3</text>
<text x="102.6" y="144.1" transform="rotate(-90 102.6 144.1)">10k</text>
<text x="117.8" y="144.1" transform="rotate(-90 117.8 144.1)">10k</text>
<text x="133" y="144.1" transform="rotate(-90 133 144.1)">10k</text>
<text x="148.3" y="144.1" transform="rotate(-90 148.3 144.1)">10k</text>
<text x="204.5" y="148.3">SW3</text>
<text x="211.3" y="144.5">GND</text>
<text x="265.4" y="148.3">SW7</text>
<text x="202.4" y="152.3">C</text>
<text x="211.3" y="154.6">GND</text>
<text x="261.6" y="152.3">BOOT</text>
<text x="272.3" y="154.6">GND</text>
<text x="47.4" y="157.4">U1</text>
<text x="48.7" y="161">EN</text>
<text x="59.7" y="157.4">ESP32-C3-WROOM-02-N4</text>
<text x="61.9" y="161.7" transform="rotate(-90 61.9 161.7)">3V3</text>
<text x="63.5" y="161">IO20/RXD</text>
<text x="204.5" y="158.4">SW4</text>
<text x="48.7" y="166.1">IO0</text>
<text x="63.8" y="163.5">IO21/TXD</text>
<text x="119.3" y="163.8">+3V3</text>
<text x="134.5" y="163.8">+3V3</text>
<text x="201.8" y="162.5">UP</text>
<text x="211.3" y="164.8">GND</text>
<text x="48.7" y="173.7">IO3</text>
<text x="48.7" y="171.1">IO2</text>
<text x="48.7" y="168.6">IO1</text>
<text x="102.2" y="171.1">C8</text>
<text x="122.5" y="171.1">C6</text>
<text x="137.8" y="171.1">C7</text>
<text x="200.4" y="172.7">DOWN</text>
<text x="204.5" y="168.6">SW5</text>
<text x="48.7" y="176.2">IO4</text>
<text x="48.7" y="178.8">IO5</text>
<text x="102.2" y="176.2">1uF</text>
<text x="122.5" y="176.2">10uF</text>
<text x="137.8" y="176.2">100nF</text>
<text x="211.3" y="175">GND</text>
<text x="48.7" y="181.3">IO6</text>
<text x="48.7" y="183.8">IO7</text>
<text x="99.5" y="183.8">GND</text>
<text x="119.9" y="183.8">GND</text>
<text x="135.1" y="183.8">GND</text>
<text x="48.7" y="186.4">IO8</text>
<text x="48.7" y="188.9">IO9</text>
<text x="48.7" y="191.5">IO10</text>
<text x="48.7" y="194">IO18</text>
<text x="48.7" y="196.5">IO19</text>
<text x="61.9" y="197.6" transform="rotate(-90 61.9 197.6)">GND</text>
<text x="195.1" y="200.6">+BATT</text>
<text x="230.6" y="200.6">+BATT</text>
<text x="266.2" y="200.6">+BATT</text>
<text x="301.7" y="200.6">+BATT</text>
<text x="337.3" y="200.6">+BATT</text>
<text x="372.9" y="200.6">+BATT</text>
<text x="58.9" y="208">GND</text>
<text x="198.3" y="207.9">LED1</text>
<text x="233.9" y="207.9">LED2</text>
<text x="269.4" y="207.9">LED3</text>
<text x="305" y="207.9">LED4</text>
<text x="340.5" y="207.9">LED5</text>
<text x="376.1" y="207.9">LED6</text>
<text x="193.3" y="214.3">DIN</text>
<text x="197.8" y="214.3">DOUT</text>
<text x="199.1" y="212.4" transform="rotate(-90 199.1 212.4)">VDD</text>
<text x="228.8" y="214.3">DIN</text>
<text x="233.4" y="214.3">DOUT</text>
<text x="234.6" y="212.4" transform="rotate(-90 234.6 212.4)">VDD</text>
<text x="264.4" y="214.3">DIN</text>
<text x="268.9" y="214.3">DOUT</text>
<text x="270.2" y="212.4" transform="rotate(-90 270.2 212.4)">VDD</text>
<text x="299.9" y="214.3">DIN</text>
<text x="304.5" y="214.3">DOUT</text>
<text x="305.8" y="212.4" transform="rotate(-90 305.8 212.4)">VDD</text>
<text x="335.5" y="214.3">DIN</text>
<text x="340.1" y="214.3">DOUT</text>
<text x="341.3" y="212.4" transform="rotate(-90 341.3 212.4)">VDD</text>
<text x="371.1" y="214.3">DIN</text>
<text x="375.6" y="214.3">DOUT</text>
<text x="376.9" y="212.4" transform="rotate(-90 376.9 212.4)">VDD</text>
<text x="199.1" y="218.2" transform="rotate(-90 199.1 218.2)">VSS</text>
<text x="199.4" y="220.8">WS2812B</text>
<text x="234.6" y="218.2" transform="rotate(-90 234.6 218.2)">VSS</text>
<text x="234.9" y="220.8">WS2812B</text>
<text x="270.2" y="218.2" transform="rotate(-90 270.2 218.2)">VSS</text>
<text x="270.5" y="220.8">WS2812B</text>
<text x="305.8" y="218.2" transform="rotate(-90 305.8 218.2)">VSS</text>
<text x="306.1" y="220.8">WS2812B</text>
<text x="341.3" y="218.2" transform="rotate(-90 341.3 218.2)">VSS</text>
<text x="341.6" y="220.8">WS2812B</text>
<text x="376.9" y="218.2" transform="rotate(-90 376.9 218.2)">VSS</text>
<text x="377.2" y="220.8">WS2812B</text>
<text x="196.1" y="228.3">GND</text>
<text x="231.6" y="228.3">GND</text>
<text x="267.2" y="228.3">GND</text>
<text x="302.7" y="228.3">GND</text>
<text x="338.3" y="228.3">GND</text>
<text x="373.9" y="228.3">GND</text>
<text x="195.1" y="245.1">+BATT</text>
<text x="230.6" y="245.1">+BATT</text>
<text x="266.2" y="245.1">+BATT</text>
<text x="301.7" y="245.1">+BATT</text>
<text x="337.3" y="245.1">+BATT</text>
<text x="372.9" y="245.1">+BATT</text>
<text x="198.7" y="252.4">C9</text>
<text x="198.7" y="257.5">100nF</text>
<text x="234.3" y="252.4">C10</text>
<text x="234.3" y="257.5">100nF</text>
<text x="269.9" y="252.4">C11</text>
<text x="269.9" y="257.5">100nF</text>
<text x="305.4" y="252.4">C12</text>
<text x="305.4" y="257.5">100nF</text>
<text x="341" y="252.4">C13</text>
<text x="341" y="257.5">100nF</text>
<text x="376.5" y="252.4">C14</text>
<text x="376.5" y="257.5">100nF</text>
<text x="196.1" y="265.1">GND</text>
<text x="231.6" y="265.1">GND</text>
<text x="267.2" y="265.1">GND</text>
<text x="302.7" y="265.1">GND</text>
<text x="338.3" y="265.1">GND</text>
<text x="373.9" y="265.1">GND</text>
</g>
<g font-size="1.3" fill="#0f0f0f">
<text x="128.5" y="40.5">VSYS</text>
<text x="200.5" y="36.9" transform="rotate(-90 200.5 36.9)">VSYS</text>
<text x="233" y="40.5">BAT_RAW</text>
<text x="287" y="38">BAT_RAW</text>
<text x="328.9" y="45.6">SDA</text>
<text x="329" y="43.1">SCL</text>
<text x="58.4" y="50.7">CC1</text>
<text x="58.4" y="53.2">CC2</text>
<text x="368.2" y="53.3" transform="rotate(-90 368.2 53.3)">SDA</text>
<text x="383.4" y="53.3" transform="rotate(-90 383.4 53.3)">SCL</text>
<text x="58.4" y="58.3">USB_DM</text>
<text x="78.6" y="59.7" transform="rotate(-90 78.6 59.7)">CC1</text>
<text x="91.3" y="59.7" transform="rotate(-90 91.3 59.7)">CC2</text>
<text x="170.1" y="55.6" transform="rotate(-90 170.1 55.6)">VSYS</text>
<text x="213.3" y="55.8">VSYS</text>
<text x="58.4" y="60.8">USB_DM</text>
<text x="58.4" y="63.4">USB_DP</text>
<text x="58.4" y="65.9">USB_DP</text>
<text x="172.4" y="78.6">CHG</text>
<text x="189.2" y="78.6">CHG_A</text>
<text x="236.5" y="83.7">VSYS</text>
<text x="129.4" y="87.7" transform="rotate(-90 129.4 87.7)">PROG</text>
<text x="134.3" y="88.8">PROG</text>
<text x="165.1" y="88.8">CHG</text>
<text x="236.5" y="86.2">VSYS</text>
<text x="200.5" y="98.9" transform="rotate(-90 200.5 98.9)">CHG_A</text>
<text x="189.7" y="129.4">BTN_A</text>
<text x="253.8" y="129.4">EN</text>
<text x="189.5" y="139.6">BTN_B</text>
<text x="189.5" y="149.7">BTN_C</text>
<text x="251.4" y="149.7">BOOT</text>
<text x="101.5" y="151.3" transform="rotate(-90 101.5 151.3)">EN</text>
<text x="116.7" y="153.7" transform="rotate(-90 116.7 153.7)">BOOT</text>
<text x="132" y="152" transform="rotate(-90 132 152)">IO8</text>
<text x="147.2" y="152" transform="rotate(-90 147.2 152)">IO2</text>
<text x="40.5" y="159.9">EN</text>
<text x="188.2" y="159.9">BTN_UP</text>
<text x="37.1" y="167.5">BTN_B</text>
<text x="37.3" y="165">BTN_A</text>
<text x="101.5" y="166.4" transform="rotate(-90 101.5 166.4)">EN</text>
<text x="37.1" y="172.6">BTN_C</text>
<text x="39.8" y="170.1">IO2</text>
<text x="185.4" y="170.1">BTN_DOWN</text>
<text x="33" y="177.7">BTN_DOWN</text>
<text x="35.8" y="175.1">BTN_UP</text>
<text x="39.4" y="180.2">SDA</text>
<text x="39.4" y="182.8">SCL</text>
<text x="39.8" y="185.3">IO8</text>
<text x="35.3" y="190.4">LED_DIN</text>
<text x="38.1" y="187.8">BOOT</text>
<text x="35.5" y="192.9">USB_DM</text>
<text x="35.6" y="195.5">USB_DP</text>
<text x="180.1" y="213.2">LED_DIN</text>
<text x="208.3" y="213.2">LED_D1</text>
<text x="216.4" y="213.2">LED_D1</text>
<text x="243.8" y="213.2">LED_D2</text>
<text x="252" y="213.2">LED_D2</text>
<text x="279.4" y="213.2">LED_D3</text>
<text x="287.5" y="213.2">LED_D3</text>
<text x="314.9" y="213.2">LED_D4</text>
<text x="323.1" y="213.2">LED_D4</text>
<text x="350.5" y="213.2">LED_D5</text>
<text x="358.6" y="213.2">LED_D5</text>
</g>
<g font-size="1.3" fill="#a90000">
<text x="170" y="40.1" transform="rotate(-90 170 40.1)">3</text>
<text x="245" y="40.5">1</text>
<text x="274.9" y="40.5">2</text>
<text x="282.5" y="38">1</text>
<text x="336.5" y="38">1</text>
<text x="336.5" y="40.5">2</text>
<text x="52.1" y="45.6">A4</text>
<text x="163.1" y="43">1</text>
<text x="170" y="47.7" transform="rotate(-90 170 47.7)">2</text>
<text x="245" y="43">2</text>
<text x="282.5" y="43">3</text>
<text x="336.5" y="43">3</text>
<text x="336.5" y="45.6">4</text>
<text x="52" y="53.2">B5</text>
<text x="52.1" y="50.7">A5</text>
<text x="52.1" y="58.3">A7</text>
<text x="52" y="65.9">B6</text>
<text x="52" y="60.8">B7</text>
<text x="52.1" y="63.4">A6</text>
<text x="52" y="76.1">B8</text>
<text x="52.1" y="73.5">A8</text>
<text x="32.9" y="82.7" transform="rotate(-90 32.9 82.7)">SH</text>
<text x="40.5" y="82.6" transform="rotate(-90 40.5 82.6)">A1</text>
<text x="152.3" y="80.7" transform="rotate(-90 152.3 80.7)">4</text>
<text x="160.6" y="83.7">3</text>
<text x="244.4" y="83.7">1</text>
<text x="257.1" y="83.7">5</text>
<text x="142.8" y="88.8">5</text>
<text x="160.6" y="88.8">1</text>
<text x="244.4" y="86.2">3</text>
<text x="152.3" y="93.4" transform="rotate(-90 152.3 93.4)">2</text>
<text x="251.3" y="93.4" transform="rotate(-90 251.3 93.4)">2</text>
<text x="46.3" y="159.9">2</text>
<text x="60.8" y="156.9" transform="rotate(-90 60.8 156.9)">1</text>
<text x="73.6" y="159.9">11</text>
<text x="45.7" y="167.5">17</text>
<text x="45.7" y="165">18</text>
<text x="73.6" y="162.4">12</text>
<text x="45.7" y="172.6">15</text>
<text x="45.7" y="170">16</text>
<text x="46.3" y="175.1">3</text>
<text x="46.3" y="177.7">4</text>
<text x="46.3" y="180.2">5</text>
<text x="46.3" y="182.7">6</text>
<text x="46.3" y="185.3">7</text>
<text x="45.7" y="190.4">10</text>
<text x="46.3" y="187.8">8</text>
<text x="45.7" y="192.9">13</text>
<text x="45.7" y="195.4">14</text>
<text x="60.8" y="200.1" transform="rotate(-90 60.8 200.1)">9</text>
<text x="198" y="207.7" transform="rotate(-90 198 207.7)">1</text>
<text x="233.5" y="207.7" transform="rotate(-90 233.5 207.7)">1</text>
<text x="269.1" y="207.7" transform="rotate(-90 269.1 207.7)">1</text>
<text x="304.7" y="207.7" transform="rotate(-90 304.7 207.7)">1</text>
<text x="340.2" y="207.7" transform="rotate(-90 340.2 207.7)">1</text>
<text x="375.8" y="207.7" transform="rotate(-90 375.8 207.7)">1</text>
<text x="191" y="213.2">4</text>
<text x="203.7" y="213.2">2</text>
<text x="226.6" y="213.2">4</text>
<text x="239.3" y="213.2">2</text>
<text x="262.2" y="213.2">4</text>
<text x="274.9" y="213.2">2</text>
<text x="297.7" y="213.2">4</text>
<text x="310.4" y="213.2">2</text>
<text x="333.3" y="213.2">4</text>
<text x="346" y="213.2">2</text>
<text x="368.8" y="213.2">4</text>
<text x="381.5" y="213.2">2</text>
<text x="198" y="220.4" transform="rotate(-90 198 220.4)">3</text>
<text x="233.5" y="220.4" transform="rotate(-90 233.5 220.4)">3</text>
<text x="269.1" y="220.4" transform="rotate(-90 269.1 220.4)">3</text>
<text x="304.7" y="220.4" transform="rotate(-90 304.7 220.4)">3</text>
<text x="340.2" y="220.4" transform="rotate(-90 340.2 220.4)">3</text>
<text x="375.8" y="220.4" transform="rotate(-90 375.8 220.4)">3</text>
</g>
<g font-size="1" fill="#006464">
<text x="153.4" y="89.8" transform="rotate(-90 153.4 89.8)">SS</text>
<text x="153.4" y="84" transform="rotate(-90 153.4 84)">DD</text>
<text x="156.6" y="84.8">BAT</text>
<text x="248" y="84.8">IN</text>
<text x="252.5" y="89.8" transform="rotate(-90 252.5 89.8)">SS</text>
<text x="252.9" y="84.8">OUT</text>
</g>
<g font-size=".8" fill="#840000">
<text x="199.2" y="218.1">RGB</text>
<text x="234.7" y="218.1">RGB</text>
<text x="270.3" y="218.1">RGB</text>
<text x="305.9" y="218.1">RGB</text>
<text x="341.4" y="218.1">RGB</text>
<text x="377" y="218.1">RGB</text>
</g>
</svg>
